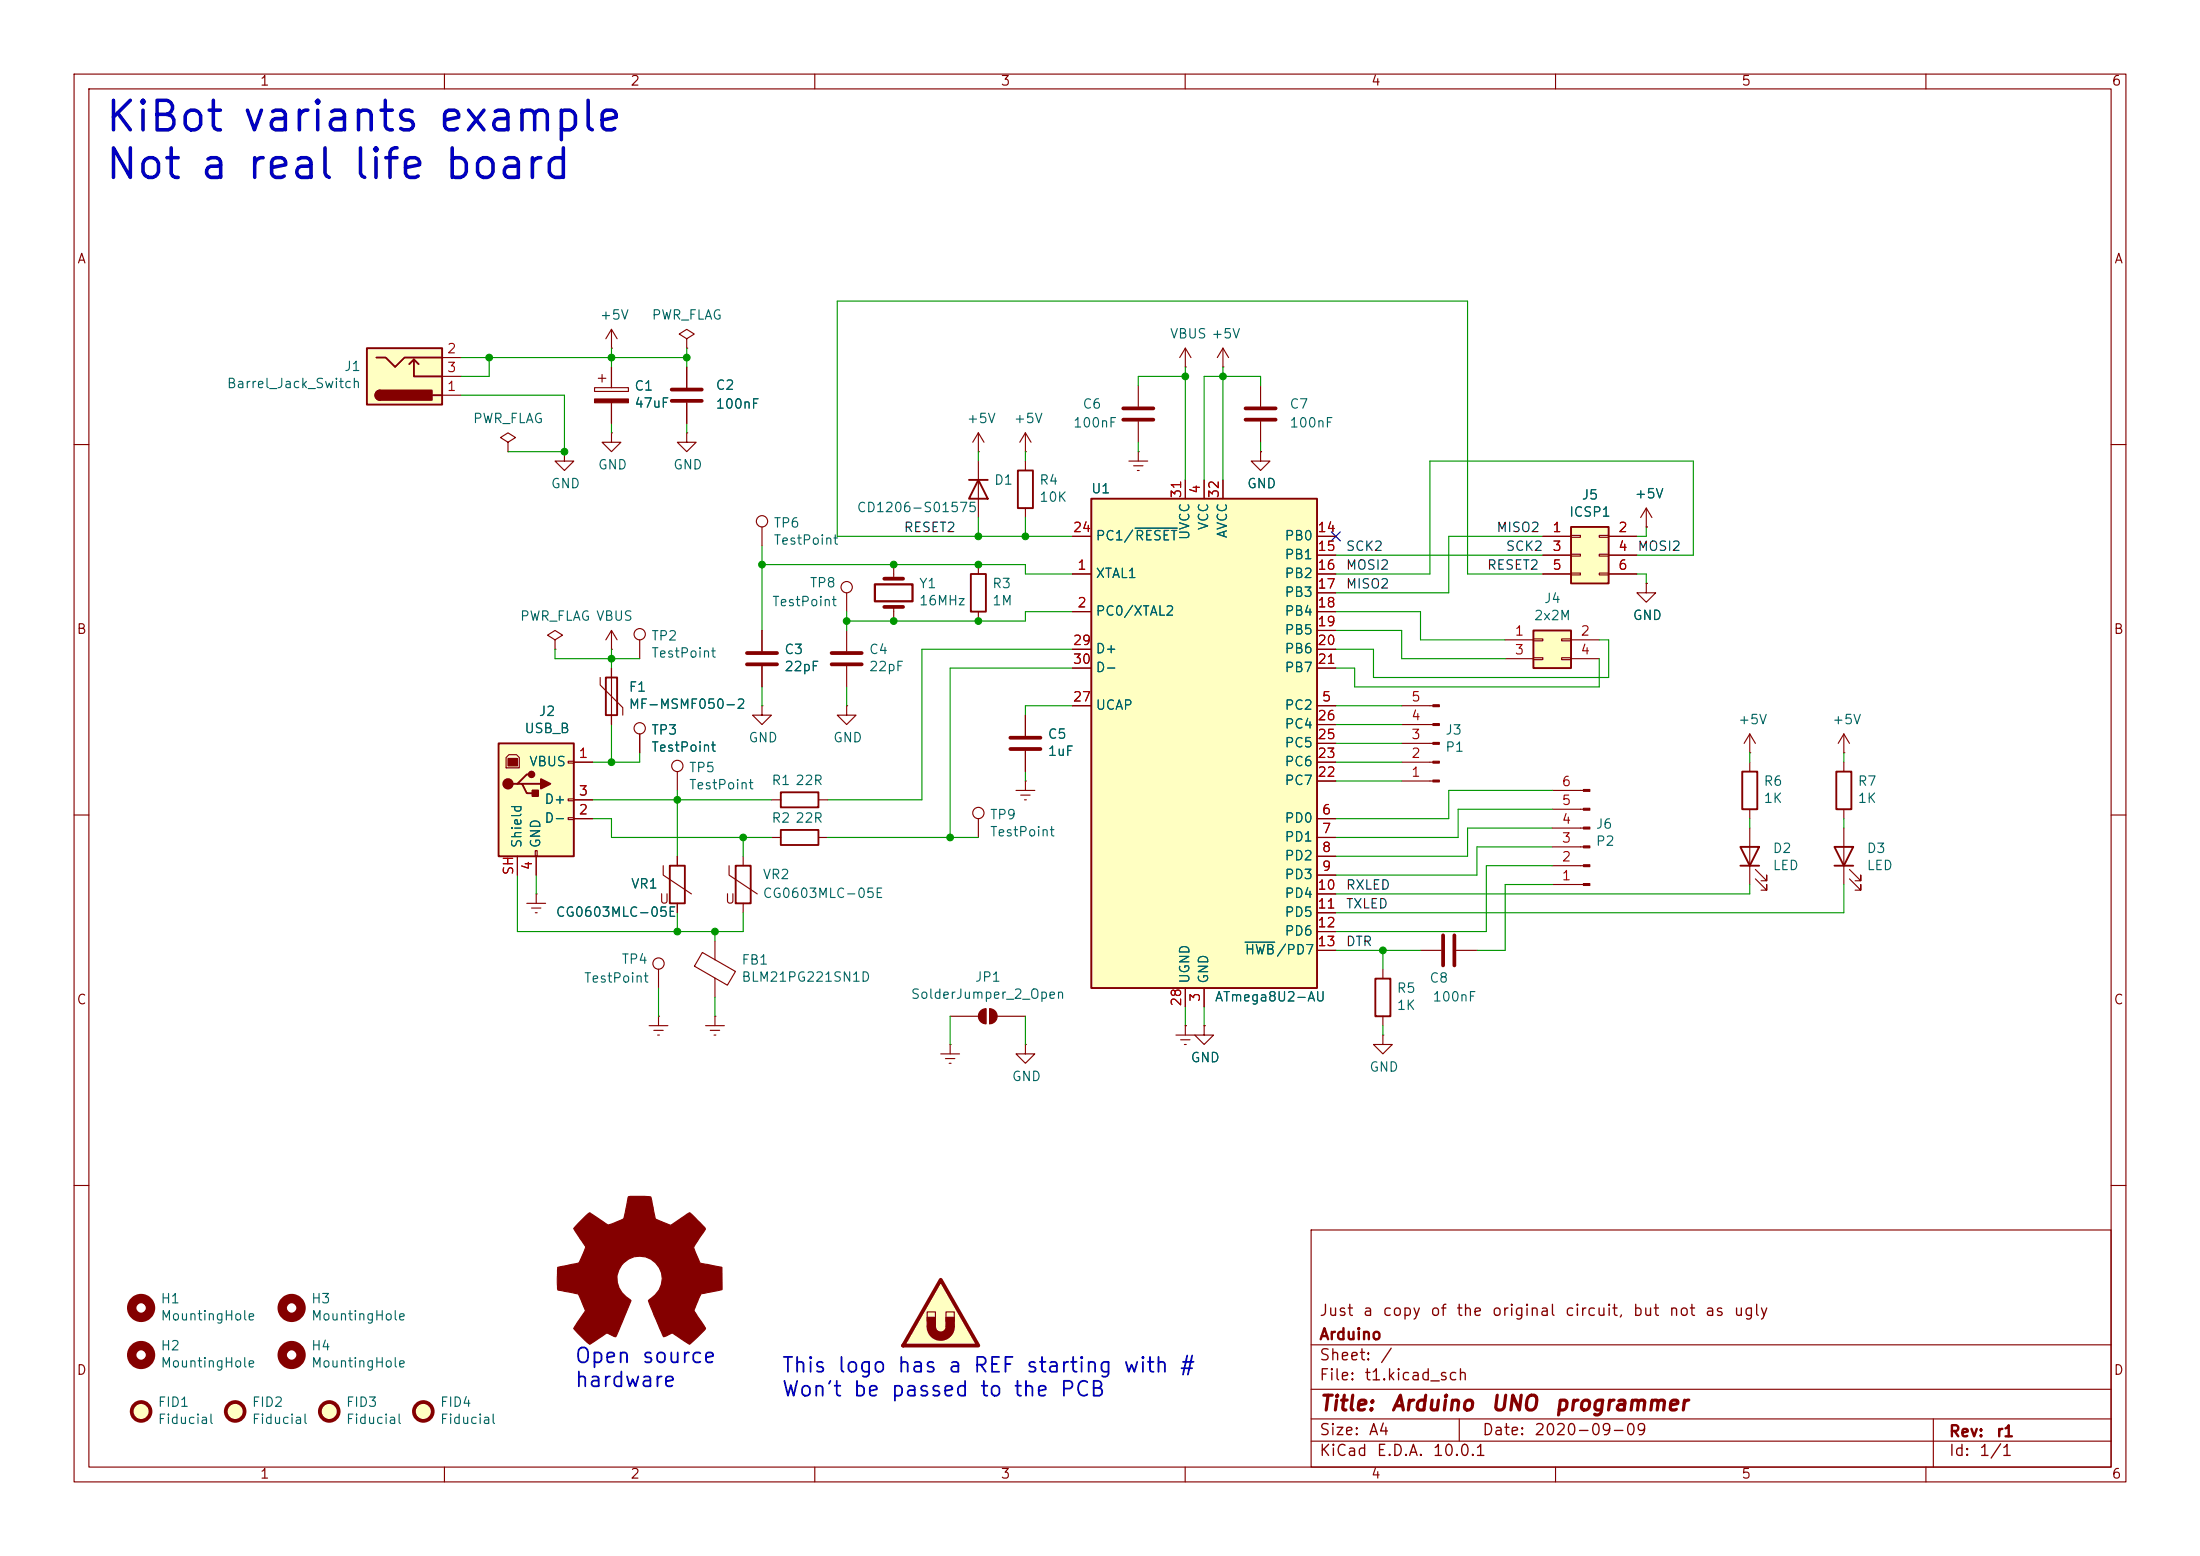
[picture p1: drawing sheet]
<svg xmlns="http://www.w3.org/2000/svg" width="297mm" height="210mm" viewBox="0 0 297 210" stroke-linecap="round" stroke-linejoin="round" font-family="sans-serif">
<g fill="none" stroke="#840000" stroke-width=".15">
<path d="M10 10h277v190h-277zM12 12h273v186h-273zM60 10v2M110 10v2M160 10v2M210 10v2M260 10v2M132.1 58.4v2.6M132.1 58.4l-.8 1.3M132.1 58.4l.7 1.3M138.4 58.4v2.6M138.4 58.4l-.7 1.3"/>
<path d="M138.4 58.4l.8 1.3M153.7 52.1v2.8M153.7 56.9v2.8M160 49.5h.1M160 47v2.5M160 47l-.7 1.3M160 47l.8 1.3M165.1 49.5h.1M165.1 47l-.8 1.3M165.1 47l.8 1.3M165.1 47v2.5M170.2 52.1v2.8"/>
<path d="M170.2 56.9v2.8M10 60h2M132.1 61h.1M132.1 62.2v7.7M138.4 61h.1M138.4 62.2v1.3M138.4 68.6v1.3M285 60h2M138.4 96.5v2.8M236.2 99.1v2.5M236.2 99.1l-.7 1.2M236.2 99.1l.8 1.2"/>
<path d="M248.9 99.1l-.7 1.2M248.9 99.1l.8 1.2M248.9 99.1v2.5M10 110h2M132.1 110.5v2.5M137.2 106.7h2.5M137.8 107.3h1.3M138.3 108h.3M138.4 105.4h.1M138.4 101.3v2.8M138.4 105.4v1.3M236.2 101.6h.1"/>
<path d="M236.2 102.9v1.2M236.2 109.2v1.3M236.2 111.8v7.6M237 118.6l1.5 1.5v-.7v.7h-.8M237 117.3l1.5 1.6v-.8v.8h-.8M248.9 101.6h.1M248.9 102.9v1.2M248.9 109.2v1.3M285 110h2M191.8 128.3h2.8M196.6 128.3h2.8M10 160h2"/>
<path d="M177 166h108v32h-108zM285 160h2M60 198v2M110 198v2M160 198v2M177 194.5h108M177 191.5h108M177 187.5h108M177 181.5h108M197 191.5v3M210 198v2M260 198v2"/>
<path d="M261 191.5v6.5"/>
<circle cx="132.1" cy="109.7" r=".76"/>
</g>
<path d="M130.8 64.8h2.5M132.1 64.8l1.2 2.5h-2.5zM137.4 63.5h2v5.1h-2zM234.9 114.3h2.6l-1.3 2.5zM234.9 116.8h2.6M235.2 104.1h2v5.1h-2zM247.9 104.1h2v5.1h-2z" fill="none" stroke="#840000" stroke-width=".25"/>
<path d="M151.6 55.1h4.1M151.6 56.6h4.1M168.1 55.1h4.1M168.1 56.6h4.1M136.4 99.6h4.1M136.4 101.1h4.1M194.8 126.2v4.1M196.3 126.2v4.1" fill="none" stroke="#840000" stroke-width=".51"/>
<path d="M147.3 67.3h30.5v66.1h-30.5z" fill="#ffffc2"/>
<path d="M147.3 67.3h30.5v66.1h-30.5zM90.4 116.8h2.1v5.1h-2.1z" fill="none" stroke="#840000" stroke-width=".25"/>
<g fill="none" stroke="#840000" stroke-width=".15">
<path d="M120.6 76.2v1.9M144.8 77.5h2.5M144.8 72.4h2.5M160 64.8v2.5M162.6 64.8v2.5M165.1 64.8v2.5M177.8 77.5h2.5M177.8 72.4h2.5M177.8 74.9h2.5M114.3 80v2.6M120.6 81.9v1.9M144.8 82.6h2.5"/>
<path d="M144.8 95.3h2.5M144.8 87.6h2.5M144.8 90.2h2.5M177.8 82.6h2.5M177.8 95.3h2.5M177.8 80h2.5M177.8 85.1h2.5M177.8 87.6h2.5M177.8 90.2h2.5M177.8 97.8h2.5M89.5 116.8v1.3l3.8 2.6M91.4 115.6v1.2"/>
<path d="M177.8 110.5h2.5M177.8 113h2.5M177.8 115.6h2.5M177.8 118.1h2.5M177.8 105.4h2.5M177.8 102.9h2.5M177.8 100.3h2.5M71.1 121.9h2.6M71.8 122.6h1.2M72.3 123.2h.2M72.4 120.7h.1M72.4 120.7v1.2"/>
<path d="M91.4 121.9v1.3M160 133.4v2.5M162.6 133.4v2.5M177.8 120.7h2.5M177.8 123.2h2.5M177.8 125.7h2.5M177.8 128.3h2.5"/>
<circle cx="114.3" cy="79.2" r=".76"/>
</g>
<path d="M153.2 71.3h5.7M168.1 127.2h4" fill="none" stroke="#006464" stroke-width=".15"/>
<path d="M119.4 78.1h2.5M119.4 81.9h2.5" fill="none" stroke="#840000" stroke-width=".51"/>
<path d="M118.1 78.9h5.1v2.3h-5.1z" fill="none" stroke="#840000" stroke-width=".3"/>
<path d="M67.3 100.3h10.2v15.3h-10.2z" fill="#ffffc2"/>
<path d="M67.3 100.3h10.2v15.3h-10.2zM69.8 105.8h.7l.6 1.3h1.3M70.5 105.8h2.5M71.8 104.5h-.7l-1.3 1.3h-.6" fill="none" stroke="#840000" stroke-width=".25"/>
<g fill="none" stroke="#840000" stroke-width=".15">
<path d="M102.9 71.1v2.6M68.3 102.2l.4-.3h1l.4 .3v1.4h-1.8zM69.8 115.6v2.5M72.3 114.8h.2v.8h-.2zM72.4 115.6v2.5M76.7 102.7h.8v.3h-.8zM76.7 107.8h.8v.3h-.8zM76.7 110.4h.8v.2h-.8zM77.5 102.9h2.5M77.5 110.5h2.5M77.5 108h2.5"/>
<circle cx="102.9" cy="70.4" r=".76"/>
</g>
<path d="M68.6 102.4h1.2v1h-1.2z" fill="#840000" stroke="#840000" stroke-width=".15"/>
<g fill="#840000" stroke="#840000" stroke-width=".25">
<path d="M71.9 106.7h.7v.7h-.7z"/>
<path d="M73 105.2l1.3 .6-1.3 .6z"/>
<circle cx="68.6" cy="105.8" r=".63"/>
<circle cx="71.8" cy="104.5" r=".38"/>
</g>
<path d="M207 85.1h5.1v5.1h-5.1z" fill="#ffffc2"/>
<path d="M207 85.1h5.1v5.1h-5.1z" fill="none" stroke="#840000" stroke-width=".25"/>
<g fill="none" stroke="#840000" stroke-width=".15">
<path d="M68.6 59.7l1-.6-1-.7-1 .7 1 .6v1.3M80.3 52.3h4.5v.5h-4.5zM80.8 51.1h1M81.3 50.5v1.1M82.5 47h.1M82.5 58.4v1.3h1.3l-1.3 1.3-1.2-1.3h1.2M82.5 58.4h.1M82.5 44.5v2.5M82.5 49.5v2.8M82.5 54.4v2.8M82.5 44.5l-.7 1.2M82.5 44.5l.8 1.2"/>
<path d="M92.7 45.7l1-.6-1-.6-1 .6 1 .6v1.3M92.7 47h.1M92.7 58.4v1.3h1.3l-1.3 1.3-1.3-1.3h1.3M92.7 58.4h.1M92.7 49.5v2.8M92.7 54.4v2.8M68.6 61h.1M76.2 61v1.2h1.3l-1.3 1.3-1.3-1.3h1.3M76.2 61h.1M203.2 86.4h3.8M203.2 88.9h3.8M207 86.2h1.3v.3h-1.3z"/>
<path d="M207 88.8h1.3v.2h-1.3zM210.8 86.2h1.3v.3h-1.3zM210.8 88.8h1.3v.2h-1.3zM212.1 86.4h3.8M212.1 88.9h3.8"/>
</g>
<path d="M80.3 53.8h4.5v.6h-4.5z" fill="#840000" stroke="#840000" stroke-width=".15"/>
<path d="M90.7 52.6h4M90.7 54.1h4" fill="none" stroke="#840000" stroke-width=".51"/>
<path d="M212.1 71.1h5.1v7.6h-5.1z" fill="#ffffc2"/>
<path d="M212.1 71.1h5.1v7.6h-5.1z" fill="none" stroke="#840000" stroke-width=".25"/>
<g fill="none" stroke="#840000" stroke-width=".15">
<path d="M208.3 72.4h3.8M208.3 74.9h3.8M208.3 77.5h3.8M212.1 72.3h1.3v.2h-1.3zM212.1 74.8h1.3v.3h-1.3zM212.1 77.3h1.3v.3h-1.3zM215.9 72.3h1.3v.2h-1.3zM215.9 74.8h1.3v.3h-1.3zM215.9 77.3h1.3v.3h-1.3zM217.2 72.4h3.8M217.2 74.9h3.8M217.2 77.5h3.8"/>
<path d="M222.2 71.1h.1M222.2 78.7v1.3h1.3l-1.3 1.3-1.2-1.3h1.2M222.2 78.7h.1M222.2 68.6l-.7 1.3M222.2 68.6l.8 1.3M222.2 68.6v2.5M114.3 95.3v1.2h1.3l-1.3 1.3-1.3-1.3h1.3M114.3 95.3h.1"/>
</g>
<path d="M49.5 47h10.2v7.6h-10.2z" fill="#ffffc2"/>
<path d="M49.5 47h10.2v7.6h-10.2zM50.8 48.3h1.3l1.2 1.2 1.3-1.2h5.1M51.3 52.7a.64 .64 0 0 0-.6 .6 .64 .64 0 0 0 .6 .7M55.2 49.1l.7-.6v2.3h3.8M55.9 48.5l.6 .6M58.4 53.3h1.3M247.6 114.3h2.6l-1.3 2.5zM247.6 116.8h2.6M185.7 132.1h2v5.1h-2z" fill="none" stroke="#840000" stroke-width=".25"/>
<g fill="#840000" stroke="#840000" stroke-width=".25">
<path d="M50.9 52.9l.4-.2v1.3a.63 .63 0 0 1-.6-.4 .63 .63 0 0 1 .2-.7z"/>
<path d="M51.3 52.7h7v1.3h-7z"/>
</g>
<g fill="none" stroke="#840000" stroke-width=".15">
<path d="M59.7 53.3h2.5M59.7 48.3h2.5M59.7 50.8h2.5M152.4 62.2h2.5M153 62.9h1.3M153.5 63.5h.3M153.7 61h.1M153.7 61v1.2M170.2 61v1.2h1.2l-1.2 1.3-1.3-1.3h1.3M170.2 61h.1M102.9 85.1v2.8M102.9 89.9v2.8"/>
<path d="M114.3 85.1v2.8M114.3 89.9v2.8M189.2 97.8h4.2M189.2 95.3h4.2M189.2 105.4h4.2M189.2 102.9h4.2M189.2 100.3h4.2M209.5 119.4h4.3M209.5 116.8h4.3M209.5 114.3h4.3M209.5 111.8h4.3M209.5 109.2h4.3"/>
<path d="M209.5 106.7h4.3M248.9 111.8v7.6M249.7 118.6l1.5 1.5v-.7v.7h-.8M249.7 117.3l1.5 1.6v-.8v.8h-.8M128.3 137.2h3.8M133.1 136.1v2.1M133.6 136.1v2.1M134.6 137.2h3.8M158.7 139.7h2.6M160 138.4h.1M160 138.4v1.3M162.6 138.4v1.3h1.2l-1.2 1.3-1.3-1.3h1.3"/>
<path d="M162.6 138.4h.1M186.7 139.7v1.3h1.3l-1.3 1.2-1.3-1.2h1.3M186.7 139.7h.1M186.7 130.8v1.3M186.7 137.2v1.2M127 142.2h2.5M127.6 142.9h1.3M128.1 143.5h.3M128.3 141h.1M128.3 141v1.2M159.4 140.3h1.3M159.9 141h.2"/>
</g>
<g fill="#840000" stroke="#840000" stroke-width=".15">
<path d="M193.4 105.3h.9v.2h-.9z"/>
<path d="M193.4 102.7h.9v.3h-.9z"/>
<path d="M193.4 100.2h.9v.3h-.9z"/>
<path d="M193.4 97.7h.9v.2h-.9z"/>
<path d="M193.4 95.1h.9v.3h-.9z"/>
<path d="M213.8 119.3h.8v.2h-.8z"/>
<path d="M213.8 116.7h.8v.3h-.8z"/>
<path d="M213.8 114.2h.8v.2h-.8z"/>
<path d="M213.8 111.6h.8v.3h-.8z"/>
<path d="M213.8 109.1h.8v.2h-.8z"/>
<path d="M213.8 106.6h.8v.2h-.8z"/>
<path d="M132.4 136.4l.3-.2 .4-.1v2.1a1.02 1.02 0 0 1-.9-.7 1.02 1.02 0 0 1 .2-1.1z"/>
<path d="M133.6 136.1a1.02 1.02 0 0 1 1 1.1 1.02 1.02 0 0 1-1 1z"/>
<path d="M78.5 164.7l1.1-1 2.4 1.6a4.7 4.7 0 0 0 2.2-.8l.6-3h2.9h.2v.2l.6 2.8 2.1 .9 2.5-1.7 2.1 2.1v.1l-1.3 2-.3 .5 .9 2.1 3 .5v3l-2.9 .6-.9 2.3 1.5 2.4-1.8 1.9-.3 .2-2.2-1.4a.63 .63 0 0 0-.7 .2l-.6 .2-1.3-2.9-.7-2a3.2 3.2 0 0 0 .9-5.1 3.1 3.1 0 0 0-4.7 .5 3.1 3.1 0 0 0 1.3 4.5l.1 .1-2.1 4.9-1.2-.5-2.3 1.5-1.6-1.4-.6-.7 1.6-2.4-.9-2.2-2.8-.6-.1-.9 .1-2.2 2.9-.6 .6-1.3a.88 .88 0 0 0 .2-1l-1.6-2.3z"/>
</g>
<g fill="none" stroke="#840000" stroke-width=".51">
<path d="M100.8 88.1h4.1M100.8 89.7h4.1M112.3 88.1h4M112.3 89.7h4"/>
<circle cx="57.1" cy="190.5" r="1.27"/>
</g>
<circle cx="19" cy="182.9" r="1.27" fill="none" stroke="#840000" stroke-width="1.3"/>
<circle cx="57.1" cy="190.5" r="1.27" fill="#ffffc2" stroke="#ffffc2" stroke-width=".14"/>
<g fill="#ffffc2">
<path d="M127 172.7l5.1 8.9h-10.2z"/>
<path d="M125.2 177.1h1.1v1.2h-1.1z"/>
<path d="M127.7 177.1h1.1v1.2h-1.1z"/>
</g>
<g fill="none" stroke="#840000" stroke-width=".51">
<path d="M127 172.7l5.1 8.9h-10.2z"/>
<circle cx="19" cy="190.5" r="1.27"/>
<circle cx="31.7" cy="190.5" r="1.27"/>
<circle cx="44.4" cy="190.5" r="1.27"/>
</g>
<g fill="none" stroke="#840000" stroke-width=".15">
<path d="M82.5 49.5v2.8M82.5 54.4v2.8M92.7 49.5v2.8M92.7 54.4v2.8M132.1 76.2v1.3M144.8 77.5h2.5M144.8 72.4h2.5M160 64.8v2.5M162.6 64.8v2.5M165.1 64.8v2.5M170.2 61h.1M177.8 77.5h2.5"/>
<path d="M177.8 72.4h2.5M177.8 74.9h2.5M208.3 77.5h3.8M208.3 72.4h3.8M208.3 74.9h3.8M217.2 77.5h3.8M217.2 72.4h3.8M217.2 74.9h3.8M222.2 71.1h.1M222.2 78.7h.1M74.9 86.4l1-.7-1-.6-1 .6 1 .7v1.2M74.9 87.6h.1"/>
<path d="M81 91.4v1.1l3.1 3v1M82.5 87.6h.1M82.5 85.1l-.7 1.3M82.5 85.1l.8 1.3M82.5 85.1v2.5M82.5 90.2v7.6M86.4 86.4v2.5M86.4 99.1v2.5M102.9 95.3v1.2h1.2l-1.2 1.3-1.3-1.3h1.3M102.9 95.3h.1M102.9 85.1v2.8M102.9 89.9v2.8"/>
<path d="M132.1 82.6v1.2M138.4 96.5v2.8M144.8 82.6h2.5M144.8 95.3h2.5M144.8 87.6h2.5M144.8 90.2h2.5M177.8 82.6h2.5M177.8 95.3h2.5M177.8 80h2.5M177.8 85.1h2.5M177.8 87.6h2.5M177.8 90.2h2.5"/>
<path d="M177.8 97.8h2.5M69.8 115.6v2.5M72.4 115.6v2.5M77.5 108h2.5M77.5 110.5h2.5M77.5 102.9h2.5M91.4 104.1v2.6M91.4 115.6v1.2M98.4 116.8v1.3l3.8 2.6M100.3 115.6v1.2M104.1 108h1.3M104.1 113h1.3"/>
<path d="M110.5 108h1.3M110.5 113h1.3M138.4 101.3v2.8M177.8 113h2.5M177.8 110.5h2.5M177.8 115.6h2.5M177.8 118.1h2.5M177.8 105.4h2.5M177.8 102.9h2.5M177.8 100.3h2.5M87.6 138.4h2.6M88.3 139.1h1.2"/>
<path d="M88.8 139.7h.2M88.9 137.2h.1M88.9 130.8v2.6M88.9 137.2v1.2M91.4 121.9v1.3M94.8 128.5l4.5 2.6-1.1 1.9-4.4-2.6zM95.2 138.4h2.6M95.9 139.1h1.3M96.4 139.7h.2M96.5 137.2h.1M96.5 127v2.5M96.5 132v2.6"/>
<path d="M96.5 137.2v1.2M100.3 121.9v1.3M160 138.4h.1M160 133.4v2.5M162.6 138.4h.1M162.6 133.4v2.5M177.8 120.7h2.5M177.8 123.2h2.5M177.8 125.7h2.5M177.8 128.3h2.5M138.4 141v1.2h1.3l-1.3 1.3-1.2-1.3h1.2M138.4 141h.1"/>
<path d="M125.2 177.1h1.1v1.2h-1.1zM127.7 177.1h1.1v1.2h-1.1z"/>
<circle cx="86.4" cy="98.3" r=".76"/>
<circle cx="86.4" cy="85.6" r=".76"/>
<circle cx="91.4" cy="103.4" r=".76"/>
<circle cx="88.9" cy="130" r=".76"/>
</g>
<g fill="#840000" stroke="#840000" stroke-width=".15">
<path d="M125.2 177.8h1.1v1.3h-1.1z"/>
<path d="M127.7 177.8h1.1v1.3h-1.1z"/>
</g>
<g fill="none" stroke="#840000" stroke-width="1.3">
<path d="M125.7 179.1a1.27 1.27 0 0 0 1.3 1.2 1.27 1.27 0 0 0 1.3-1.2"/>
<circle cx="19" cy="176.5" r="1.27"/>
<circle cx="39.4" cy="176.5" r="1.27"/>
<circle cx="39.4" cy="182.9" r="1.27"/>
</g>
<path d="M131.1 77.5h2v5.1h-2zM81.8 91.4h1.5v5.1h-1.5zM99.3 116.8h2v5.1h-2zM105.4 106.9h5.1v2.1h-5.1zM105.4 112h5.1v2h-5.1z" fill="none" stroke="#840000" stroke-width=".25"/>
<g fill="#ffffc2" stroke="#ffffc2" stroke-width=".14">
<circle cx="19" cy="190.5" r="1.27"/>
<circle cx="31.7" cy="190.5" r="1.27"/>
<circle cx="44.4" cy="190.5" r="1.27"/>
</g>
<g fill="none" stroke="#009600" stroke-width=".15">
<path d="M62.2 53.3h14v7.7h-7.6M62.2 48.3h30.5M66 48.3v2.5h-3.8M82.5 47v2.5M82.5 57.2v1.2M92.7 47v2.5M92.7 57.2v1.2M153.7 59.7v1.3M160 49.5v15.3M160 50.8h-6.3v1.3M165.1 49.5v15.3M170.2 52.1v-1.3h-7.6v14"/>
<path d="M170.2 59.7v1.3M102.9 76.2h35.5v1.3h6.4M102.9 73.7v11.4M132.1 61v1.2M132.1 69.9v2.5M138.4 61v1.2M138.4 69.9v2.5M144.8 72.4h-31.8v-31.8h85.1v36.9h10.2M180.3 74.9h28M208.3 72.4h-12.7v7.6h-15.3M221 74.9h7.6v-12.7h-35.6v15.3h-12.7M221 77.5h1.2v1.2"/>
<path d="M222.2 71.1v1.3h-1.2M74.9 87.6v1.3h11.5M82.5 87.6v2.6M82.5 97.8v5.1M102.9 92.7v2.6M114.3 82.6v2.5M114.3 92.7v2.6M144.8 90.2h-16.5v22.8M144.8 82.6h-6.4v1.2h-24.1M144.8 87.6h-20.3v20.4h-12.7M144.8 95.3h-6.4v1.2M180.3 85.1h8.9v3.8h14"/>
<path d="M180.3 82.6h11.5v3.8h11.4M180.3 97.8h8.9M180.3 95.3h8.9M215.9 86.4h1.3v5h-31.8v-3.8h-5.1M215.9 88.9v3.8h-33v-2.5h-2.6M69.8 118.1v7.6h30.5v-2.5M72.4 118.1v2.6M80 108h24.1M80 110.5h2.5v2.5h21.6M86.4 101.6v1.3h-6.4M91.4 106.7v8.9M100.3 113v2.6"/>
<path d="M111.8 113h20.3M138.4 104.1v1.3M180.3 100.3h8.9M180.3 102.9h8.9M180.3 105.4h8.9M209.5 109.2h-12.7v3.8h-16.5M209.5 106.7h-13.9v3.8h-15.3M209.5 116.8h-8.8v8.9h-20.4M209.5 111.8h-11.4v3.8h-17.8M209.5 119.4h-6.3v8.9h-3.8M209.5 114.3h-10.1v3.8h-19.1M236.2 101.6v1.3"/>
<path d="M236.2 110.5v1.3M236.2 119.4v1.3h-55.9M248.9 101.6v1.3M248.9 110.5v1.3M248.9 119.4v3.8h-68.6M88.9 133.4v3.8M91.4 123.2v2.5M96.5 125.7v1.3M96.5 134.6v2.6M128.3 137.2v3.8M138.4 137.2v3.8M160 135.9v2.5"/>
<path d="M162.6 135.9v2.5M180.3 128.3h11.5M186.7 128.3v2.5M186.7 138.4v1.3"/>
</g>
<path d="M179.7 71.8l1.2 1.2M180.9 71.8l-1.2 1.2" fill="none" stroke="#000084" stroke-width=".15"/>
<path d="M153.2 71.3h5.7M168.1 127.2h4" fill="none" stroke="#006464" stroke-width=".15"/>
<g fill="#009600" stroke="#009600" stroke-width=".14">
<circle cx="100.3" cy="113" r=".46"/>
<circle cx="91.4" cy="108" r=".46"/>
<circle cx="91.4" cy="125.7" r=".46"/>
<circle cx="96.5" cy="125.7" r=".46"/>
<circle cx="128.3" cy="113" r=".46"/>
<circle cx="138.4" cy="72.4" r=".46"/>
<circle cx="132.1" cy="72.4" r=".46"/>
<circle cx="132.1" cy="83.8" r=".46"/>
<circle cx="186.7" cy="128.3" r=".46"/>
<circle cx="82.5" cy="48.3" r=".46"/>
<circle cx="66" cy="48.3" r=".46"/>
<circle cx="102.9" cy="76.2" r=".46"/>
<circle cx="82.5" cy="102.9" r=".46"/>
<circle cx="82.5" cy="88.9" r=".46"/>
<circle cx="132.1" cy="76.2" r=".46"/>
<circle cx="92.7" cy="48.3" r=".46"/>
<circle cx="76.2" cy="61" r=".46"/>
<circle cx="160" cy="50.8" r=".46"/>
<circle cx="165.1" cy="50.8" r=".46"/>
<circle cx="120.6" cy="76.2" r=".46"/>
<circle cx="114.3" cy="83.8" r=".46"/>
<circle cx="120.6" cy="83.8" r=".46"/>
</g>
<g font-size="4" fill="#0000c2">
<text x="14" y="18.7">KiBot variants example</text>
<text x="14" y="25.2">Not a real life board</text>
</g>
<g font-size="2" fill="#0000c2">
<text x="77.5" y="184.5">Open source</text>
<text x="105.4" y="185.7">This logo has a REF starting with #</text>
<text x="77.5" y="187.7">hardware</text>
<text x="105.4" y="189">Won't be passed to the PCB</text>
</g>
<g font-size="2" fill="#840000">
<text x="178" y="190.9">Title:</text>
<text x="187.7" y="190.9">Arduino</text>
<text x="201.1" y="190.9">UNO</text>
<text x="209.7" y="190.9">programmer</text>
</g>
<g font-size="1.5" fill="#840000">
<text x="178" y="178">Just</text>
<text x="183.9" y="178">a</text>
<text x="186.5" y="178">copy</text>
<text x="193" y="178">of</text>
<text x="196.5" y="178">the</text>
<text x="201.3" y="178">original</text>
<text x="211.2" y="178">circuit,</text>
<text x="220.3" y="178">but</text>
<text x="225.2" y="178">not</text>
<text x="230.1" y="178">as</text>
<text x="233.9" y="178">ugly</text>
<text x="178" y="184">Sheet:</text>
<text x="178" y="181.2">Arduino</text>
<text x="186.2" y="184">/</text>
<text x="178" y="186.7">File:</text>
<text x="184.1" y="186.7">t1.kicad_sch</text>
<text x="178" y="196.9">KiCad</text>
<text x="178" y="194.1">Size:</text>
<text x="184.7" y="194.1">A4</text>
<text x="185.7" y="196.9">E.D.A.</text>
<text x="193.3" y="196.9">10.0.1</text>
<text x="200" y="194.1">Date:</text>
<text x="207" y="194.1">2020-09-09</text>
<text x="263" y="194.3">Rev:</text>
<text x="263" y="196.9">Id:</text>
<text x="267.1" y="196.9">1/1</text>
<text x="269.4" y="194.3">r1</text>
</g>
<g font-size="1.3" fill="#840000">
<text x="35" y="11.9">1</text>
<text x="85" y="11.9">2</text>
<text x="135" y="11.9">3</text>
<text x="185" y="11.9">4</text>
<text x="235" y="11.9">5</text>
<text x="285" y="11.9">6</text>
<text x="10.3" y="35.9">A</text>
<text x="285.3" y="35.9">A</text>
<text x="10.3" y="85.9">B</text>
<text x="285.3" y="85.9">B</text>
<text x="88.9" y="122.3">U</text>
<text x="97.8" y="122.3">U</text>
<text x="10.3" y="135.9">C</text>
<text x="285.3" y="135.9">C</text>
<text x="10.3" y="185.9">D</text>
<text x="285.3" y="185.9">D</text>
<text x="35" y="199.9">1</text>
<text x="85" y="199.9">2</text>
<text x="135" y="199.9">3</text>
<text x="185" y="199.9">4</text>
<text x="235" y="199.9">5</text>
<text x="285" y="199.9">6</text>
</g>
<g font-size="1.3" fill="#006464">
<text x="80.9" y="43.5">+5V</text>
<text x="87.9" y="43.5">PWR_FLAG</text>
<text x="157.9" y="46">VBUS +5V</text>
<text x="30.5" y="52.7">Barrel_Jack_Switch</text>
<text x="46.4" y="50.4">J1</text>
<text x="85.6" y="53">C1</text>
<text x="96.5" y="52.9">C2</text>
<text x="63.8" y="57.4">PWR_FLAG</text>
<text x="85.6" y="55.3">47uF</text>
<text x="96.5" y="55.5">100nF</text>
<text x="130.4" y="57.4">+5V</text>
<text x="136.8" y="57.4">+5V</text>
<text x="144.8" y="58">100nF</text>
<text x="146.1" y="55.5">C6</text>
<text x="174" y="55.5">C7</text>
<text x="174" y="58">100nF</text>
<text x="80.6" y="63.7">GND</text>
<text x="90.8" y="63.7">GND</text>
<text x="134.1" y="65.7">D1</text>
<text x="140.2" y="65.7">R4</text>
<text x="74.3" y="66.2">GND</text>
<text x="104.4" y="71.5">TP6</text>
<text x="115.6" y="69.4">CD1206-S01575</text>
<text x="140.2" y="68">10K</text>
<text x="147.2" y="66.9">U1</text>
<text x="163.4" y="71.6" transform="rotate(-90 163.4 71.6)">VCC</text>
<text x="168.3" y="66.2">GND</text>
<text x="211.7" y="70.1">ICSP1</text>
<text x="213.4" y="67.7">J5</text>
<text x="220.6" y="67.6">+5V</text>
<text x="104.4" y="73.8">TestPoint</text>
<text x="147.8" y="73.3">PC1/RESET</text>
<text x="160.9" y="73" transform="rotate(-90 160.9 73)">UVCC</text>
<text x="166" y="72.7" transform="rotate(-90 166 72.7)">AVCC</text>
<text x="173.3" y="73.3">PB0</text>
<text x="173.3" y="75.8">PB1</text>
<text x="104.1" y="82.1">TestPoint</text>
<text x="109.2" y="79.6">TP8</text>
<text x="124" y="79.7">Y1</text>
<text x="124" y="82">16MHz</text>
<text x="133.9" y="79.7">R3</text>
<text x="133.9" y="82">1M</text>
<text x="147.8" y="78.3">XTAL1</text>
<text x="147.8" y="83.4">PC0/XTAL2</text>
<text x="173.3" y="78.3">PB2</text>
<text x="173.3" y="80.9">PB3</text>
<text x="173.3" y="83.4">PB4</text>
<text x="208.4" y="81.7">J4</text>
<text x="220.3" y="84">GND</text>
<text x="70.1" y="84.1">PWR_FLAG VBUS</text>
<text x="87.8" y="86.8">TP2</text>
<text x="87.8" y="89.1">TestPoint</text>
<text x="105.8" y="88.6">C3</text>
<text x="117.2" y="88.6">C4</text>
<text x="147.8" y="88.5">D+</text>
<text x="173.3" y="86">PB5</text>
<text x="173.3" y="88.5">PB6</text>
<text x="207" y="84">2x2M</text>
<text x="84.8" y="93.7">F1</text>
<text x="84.8" y="96">MF-MSMF050-2</text>
<text x="105.8" y="90.9">22pF</text>
<text x="117.2" y="90.9">22pF</text>
<text x="147.8" y="91">D-</text>
<text x="173.3" y="91">PB7</text>
<text x="70.7" y="99.3">USB_B</text>
<text x="72.6" y="97">J2</text>
<text x="87.8" y="99.5">TP3</text>
<text x="87.8" y="101.8">TestPoint</text>
<text x="101" y="100.5">GND</text>
<text x="112.4" y="100.5">GND</text>
<text x="141.4" y="100">C5</text>
<text x="147.8" y="96.1">UCAP</text>
<text x="173.3" y="96.1">PC2</text>
<text x="173.3" y="101.2">PC5</text>
<text x="173.3" y="98.7">PC4</text>
<text x="195" y="99.5">J3</text>
<text x="195" y="101.8">P1</text>
<text x="234.6" y="98.1">+5V</text>
<text x="247.3" y="98.1">+5V</text>
<text x="71.4" y="103.7">VBUS</text>
<text x="92.9" y="104.5">TP5</text>
<text x="92.9" y="106.9">TestPoint</text>
<text x="104.1" y="106.3">R1</text>
<text x="107.3" y="106.3">22R</text>
<text x="141.4" y="102.3">1uF</text>
<text x="173.3" y="106.3">PC7</text>
<text x="173.3" y="103.7">PC6</text>
<text x="238" y="106.4">R6</text>
<text x="250.7" y="106.4">R7</text>
<text x="73.4" y="111.4">D-</text>
<text x="73.4" y="108.8">D+</text>
<text x="104.1" y="111.4">R2</text>
<text x="107.3" y="111.4">22R</text>
<text x="133.6" y="110.9">TP9</text>
<text x="133.6" y="113.2">TestPoint</text>
<text x="173.3" y="111.4">PD0</text>
<text x="173.3" y="113.9">PD1</text>
<text x="215.4" y="112.2">J6</text>
<text x="238" y="108.7">1K</text>
<text x="250.7" y="108.7">1K</text>
<text x="70.7" y="114.6" transform="rotate(-90 70.7 114.6)">Shield</text>
<text x="73.3" y="114.6" transform="rotate(-90 73.3 114.6)">GND</text>
<text x="102.9" y="119">VR2</text>
<text x="173.3" y="116.4">PD2</text>
<text x="173.3" y="119">PD3</text>
<text x="215.4" y="114.5">P2</text>
<text x="239.2" y="115.4">D2</text>
<text x="239.2" y="117.8">LED</text>
<text x="251.9" y="115.4">D3</text>
<text x="251.9" y="117.8">LED</text>
<text x="74.9" y="124.1">CG0603MLC-05E</text>
<text x="85.1" y="120.2">VR1</text>
<text x="102.9" y="121.5">CG0603MLC-05E</text>
<text x="173.3" y="121.5">PD4</text>
<text x="173.3" y="124.1">PD5</text>
<text x="83.8" y="130.4">TP4</text>
<text x="100" y="130.5">FB1</text>
<text x="168" y="129.1">HWB/PD7</text>
<text x="173.3" y="126.6">PD6</text>
<text x="78.7" y="132.9">TestPoint</text>
<text x="100" y="132.8">BLM21PG221SN1D</text>
<text x="122.9" y="135.1">SolderJumper_2_Open</text>
<text x="131.5" y="132.8">JP1</text>
<text x="160.9" y="132.8" transform="rotate(-90 160.9 132.8)">UGND</text>
<text x="163.4" y="132.8" transform="rotate(-90 163.4 132.8)">GND</text>
<text x="163.9" y="135.5">ATmega8U2-AU</text>
<text x="188.5" y="134.3">R5</text>
<text x="188.5" y="136.6">1K</text>
<text x="192.9" y="132.9">C8</text>
<text x="193.3" y="135.5">100nF</text>
<text x="160.7" y="143.7">GND</text>
<text x="136.5" y="146.2">GND</text>
<text x="184.8" y="145">GND</text>
<text x="21.6" y="176.2">H1</text>
<text x="21.6" y="178.5">MountingHole</text>
<text x="41.9" y="176.2">H3</text>
<text x="41.9" y="178.5">MountingHole</text>
<text x="21.6" y="182.6">H2</text>
<text x="21.6" y="184.9">MountingHole</text>
<text x="41.9" y="182.6">H4</text>
<text x="41.9" y="184.9">MountingHole</text>
<text x="21.2" y="190.2">FID1</text>
<text x="33.9" y="190.2">FID2</text>
<text x="46.6" y="190.2">FID3</text>
<text x="59.3" y="190.2">FID4</text>
<text x="21.2" y="192.5">Fiducial</text>
<text x="33.9" y="192.5">Fiducial</text>
<text x="46.6" y="192.5">Fiducial</text>
<text x="59.3" y="192.5">Fiducial</text>
</g>
<g font-size="1.3" fill="#a90000">
<text x="60.3" y="53.1">1</text>
<text x="60.3" y="48">2</text>
<text x="60.3" y="50.5">3</text>
<text x="159.8" y="67.4" transform="rotate(-90 159.8 67.4)">31</text>
<text x="162.3" y="66.7" transform="rotate(-90 162.3 66.7)">4</text>
<text x="164.8" y="67.4" transform="rotate(-90 164.8 67.4)">32</text>
<text x="144.7" y="72.1">24</text>
<text x="145.3" y="77.2">1</text>
<text x="177.8" y="72.1">14</text>
<text x="177.8" y="74.7">15</text>
<text x="177.8" y="77.2">16</text>
<text x="209.5" y="72.1">1</text>
<text x="209.5" y="74.7">3</text>
<text x="209.5" y="77.2">5</text>
<text x="218.4" y="72.1">2</text>
<text x="218.4" y="74.7">4</text>
<text x="218.4" y="77.2">6</text>
<text x="145.3" y="82.3">2</text>
<text x="177.8" y="79.8">17</text>
<text x="177.8" y="82.3">18</text>
<text x="144.7" y="87.4">29</text>
<text x="144.7" y="89.9">30</text>
<text x="177.8" y="84.8">19</text>
<text x="177.8" y="87.4">20</text>
<text x="177.8" y="89.9">21</text>
<text x="204.4" y="86.1">1</text>
<text x="204.4" y="88.6">3</text>
<text x="213.3" y="86.1">2</text>
<text x="213.3" y="88.6">4</text>
<text x="144.7" y="95">27</text>
<text x="178.4" y="95">5</text>
<text x="190.4" y="95">5</text>
<text x="177.8" y="100.1">25</text>
<text x="177.8" y="97.5">26</text>
<text x="190.4" y="100.1">3</text>
<text x="190.4" y="97.5">4</text>
<text x="78" y="102.6">1</text>
<text x="78" y="107.7">3</text>
<text x="177.8" y="105.2">22</text>
<text x="177.8" y="102.6">23</text>
<text x="190.4" y="105.2">1</text>
<text x="190.4" y="102.6">2</text>
<text x="210.7" y="106.4">6</text>
<text x="78" y="110.2">2</text>
<text x="178.4" y="110.2">6</text>
<text x="178.4" y="112.8">7</text>
<text x="210.7" y="111.5">4</text>
<text x="210.7" y="109">5</text>
<text x="69.6" y="118.2" transform="rotate(-90 69.6 118.2)">SH</text>
<text x="72.1" y="117.5" transform="rotate(-90 72.1 117.5)">4</text>
<text x="178.4" y="115.3">8</text>
<text x="178.4" y="117.9">9</text>
<text x="210.7" y="119.1">1</text>
<text x="210.7" y="116.6">2</text>
<text x="210.7" y="114">3</text>
<text x="177.8" y="120.4">10</text>
<text x="177.8" y="122.9">11</text>
<text x="177.8" y="125.5">12</text>
<text x="177.8" y="128">13</text>
<text x="159.8" y="135.9" transform="rotate(-90 159.8 135.9)">28</text>
<text x="162.3" y="135.3" transform="rotate(-90 162.3 135.3)">3</text>
</g>
<g font-size="1.3" fill="#0f0f0f">
<text x="121.9" y="72.1">RESET2</text>
<text x="181.6" y="77.2">MOSI2</text>
<text x="181.6" y="74.7">SCK2</text>
<text x="200.7" y="77.2">RESET2</text>
<text x="201.9" y="72.1">MISO2</text>
<text x="203.2" y="74.7">SCK2</text>
<text x="221" y="74.7">MOSI2</text>
<text x="181.6" y="79.7">MISO2</text>
<text x="181.6" y="120.4">RXLED</text>
<text x="181.6" y="122.9">TXLED</text>
<text x="181.6" y="128">DTR</text>
</g>
</svg>
